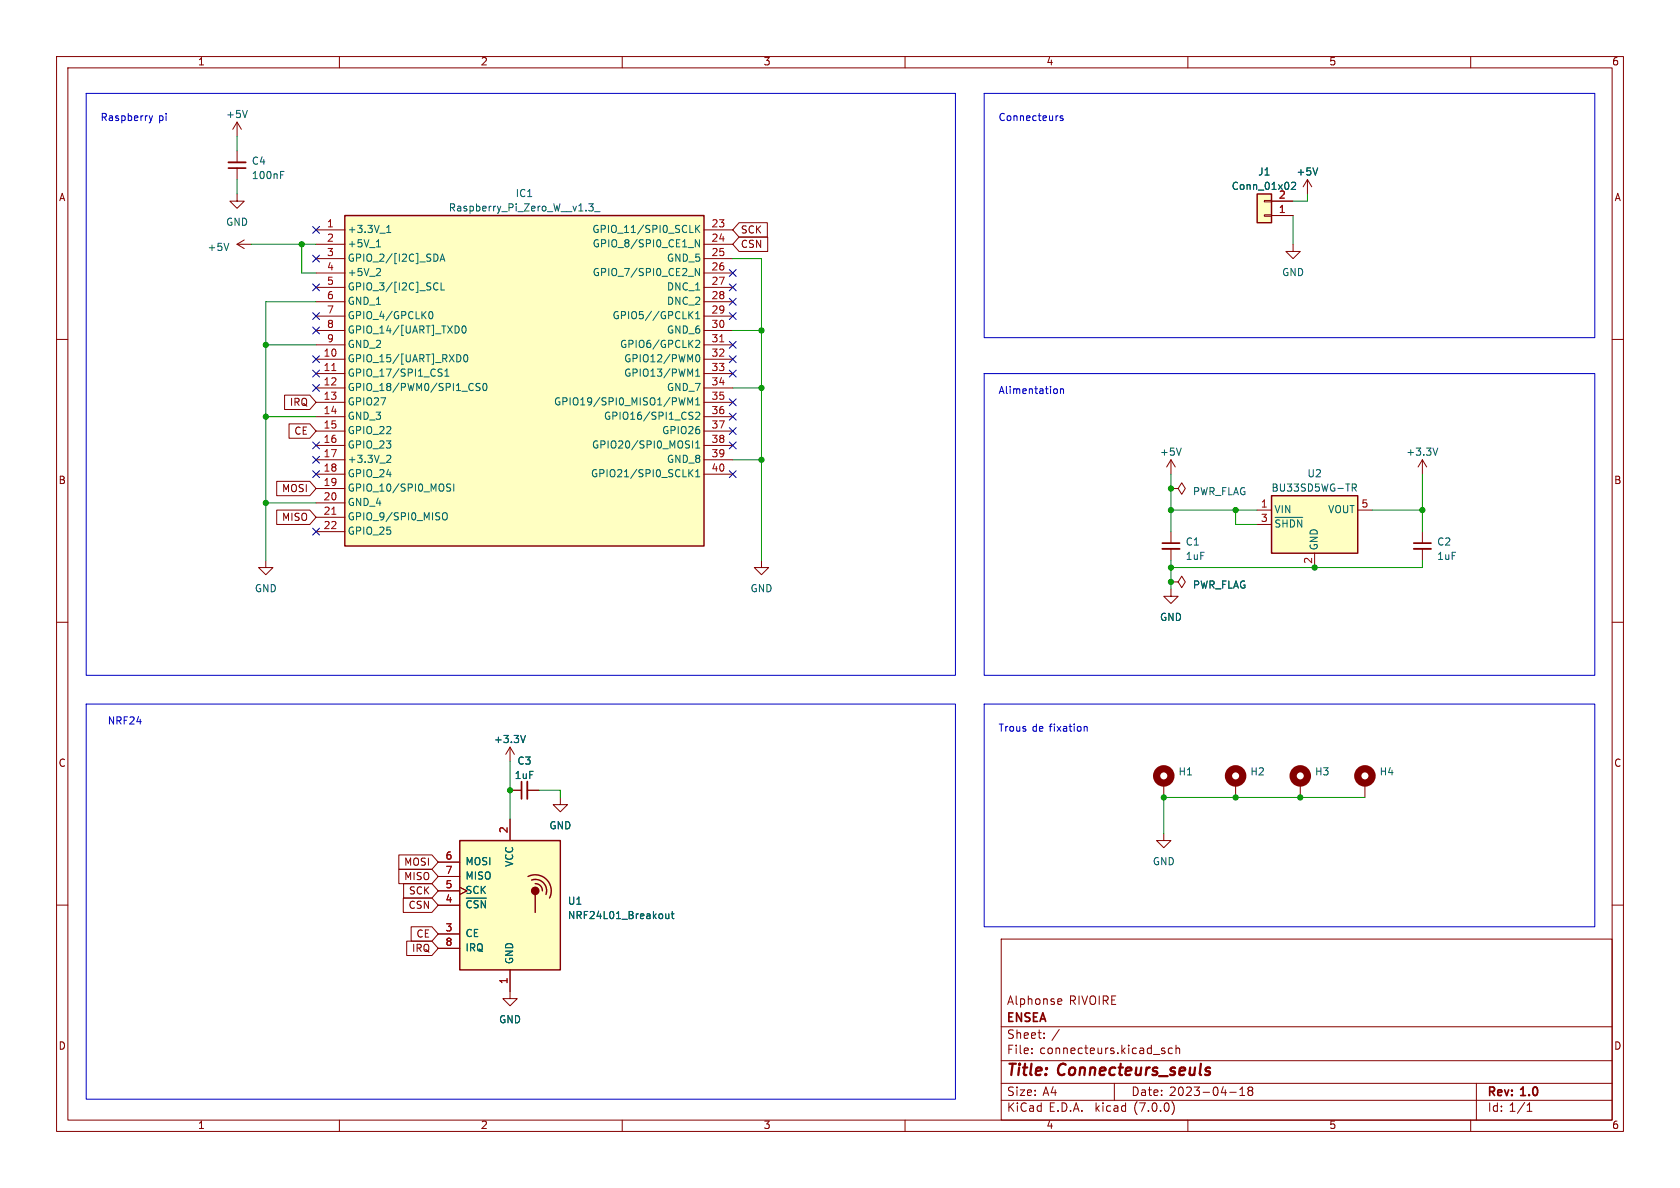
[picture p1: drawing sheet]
<svg xmlns="http://www.w3.org/2000/svg" width="297mm" height="210mm" viewBox="0 0 297 210" stroke-linecap="round" stroke-linejoin="round" font-family="sans-serif">
<g fill="none" stroke="#840000" stroke-width=".18">
<path d="M10 10h277v190h-277zM12 12h273v186h-273zM60 10v2M110 10v2M160 10v2M210 10v2M260 10v2M41.9 34.3v1.3h1.3l-1.3 1.2-1.3-1.2h1.3M41.9 21.6v2.5M41.9 26.7v2M41.9 29.7v2.1M41.9 21.6l-.8 1.3"/>
<path d="M41.9 21.6l.8 1.3M130.7 39.4h5v2.5h-5l-1.2-1.3zM223.5 35.4h1.3v.3h-1.3zM223.5 38h1.3v.2h-1.3zM224.8 38.1h3.8M224.8 35.6h3.8M231.1 31.8l-.7 1.2M231.1 31.8v2.5M231.1 31.8l.8 1.2M10 60h2M41.9 43.2l1.3 .7M41.9 43.2h2.5"/>
<path d="M43.2 42.4l-1.3 .8M55.9 43.2h5.1M55.9 40.6h5.1M55.9 45.7h5.1M55.9 48.3h5.1M55.9 50.8h5.1M55.9 53.3h5.1M55.9 55.9h5.1M55.9 58.4h5.1M124.5 43.2h5M124.5 40.6h5M124.5 45.7h5"/>
<path d="M124.5 48.3h5M124.5 50.8h5M124.5 53.3h5M124.5 55.9h5M124.5 58.4h5M130.7 41.9h5v2.6h-5l-1.2-1.3zM228.6 43.2v1.3h1.3l-1.3 1.2-1.3-1.2h1.3M285 60h2M50.3 69.8h4.5l1.1 1.3-1.1 1.3h-4.5zM51.1 74.9h3.7l1.1 1.3-1.1 1.3h-3.7zM55.9 63.5h5.1M55.9 66h5.1"/>
<path d="M55.9 68.6h5.1M55.9 71.1h5.1M55.9 73.7h5.1M55.9 76.2h5.1M55.9 78.7h5.1M55.9 61h5.1M124.5 63.5h5M124.5 66h5M124.5 68.6h5M124.5 71.1h5M124.5 73.7h5M124.5 76.2h5"/>
<path d="M124.5 78.7h5M124.5 61h5M47 99.1v1.2h1.3l-1.3 1.3-1.3-1.3h1.3M48.9 85.1h5.9l1.1 1.3-1.1 1.2h-5.9zM48.9 90.2h5.9l1.1 1.2-1.1 1.3h-5.9zM55.9 81.3h5.1M55.9 83.8h5.1M55.9 86.4h5.1M55.9 88.9h5.1M55.9 91.4h5.1M55.9 94h5.1M124.5 81.3h5"/>
<path d="M124.5 83.8h5M134.6 99.1v1.2h1.3l-1.3 1.3-1.3-1.3h1.3M207 86.4h1.3l.6-1.1 .6 1.1-.6 1-.6-1M207 86.4h.1M207 81.3l-.8 1.3M207 81.3v2.5M207 94v2M207 97v2.1M207 81.3l.8 1.3M222.2 90.2h2.6M222.2 92.7h2.6M232.4 97.8v2.5"/>
<path d="M240 90.2h2.6M251.5 81.3v2.5M251.5 94v2M251.5 97v2.1M251.5 81.3l-.8 1.3M251.5 81.3l.7 1.3M10 110h2M207 102.9h1.3l.6-1 .6 1-.6 1-.6-1M207 102.9h.1M207 104.1v1.3h1.3l-1.3 1.3-1.3-1.3h1.3M285 110h2M90.2 139.7h2"/>
<path d="M90.2 132.1v2.5M90.2 132.1l-.8 1.3M90.2 132.1l.7 1.3M93.2 139.7h2M205.7 138.4v2.6M218.4 138.4v2.6M229.9 138.4v2.6M241.3 138.4v2.6M10 160h2M70.5 151.1h5.9l1.1 1.3-1.1 1.3h-5.9zM70.5 153.7h5.9l1.1 1.2-1.1 1.3h-5.9zM71.3 158.7h5.1l1.1 1.3-1.1 1.3h-5.1z"/>
<path d="M71.4 156.2h5l1.1 1.3-1.1 1.3h-5zM77.5 157.5h3.8M77.5 152.4h3.8M77.5 154.9h3.8M81.3 156.8l1.2 .7-1.2 .6M90.2 144.8v3.8M99.1 141v1.2h1.2l-1.2 1.3-1.3-1.3h1.3M205.7 147.3v1.3h1.3l-1.3 1.3-1.2-1.3h1.2M285 160h2M71.9 166.4h4.5l1.1 1.2-1.1 1.3h-4.5zM72.7 163.8h3.7l1.1 1.3-1.1 1.3h-3.7zM77.5 165.1h3.8"/>
<path d="M77.5 160h3.8M77.5 167.6h3.8M90.2 171.5v5h1.2l-1.2 1.3-1.3-1.3h1.3M177 166h108v32h-108zM187.2 176.6h.4l.1 .3-.7 .2M187.6 177.5l-.4 .1M60 198v2M110 198v2M160 198v2M177 194.5h108M177 191.5h108M177 187.5h108"/>
<path d="M177 181.5h108M182.4 186.1v.2M182.4 185.3v.2M184.6 183.4v.2M184.6 182.6v.2M197 191.5v3M205.5 185.8h.4l.1 .2-.2 .3h-.3M205.5 185.3h.4M207.2 194.8a1.74 1.74 0 0 1 0 2.2M207.3 185.3h-.5l-.3 .2v.5l.2 .2h.6M207.9 185.4l.2-.1h.4v1M207.9 184.8v1.5"/>
<path d="M210 198v2M217.4 193.1h1.1M219.2 193.7h.8M219.2 192.6l.4-.4v1.5M220.9 192.8l-.3 .3 .1 .4 .2 .2h.3l.3-.3-.1-.5-.2-.1M220.9 192.8l-.3-.3 .3-.3h.3l.3 .2-.3 .4M220.9 192.8h.3M260 198v2M261 191.5v6.5M270 196.5h.8M270 195.4l.4-.4v1.5"/>
</g>
<path d="M213.7 188.7l.2 .1M213.8 189.5l.1 .2-.1 .2" fill="none" stroke="#840000" stroke-width=".4"/>
<g fill="none" stroke="#840000" stroke-width="1.3">
<circle cx="205.7" cy="137.2" r="1.27"/>
<circle cx="218.4" cy="137.2" r="1.27"/>
<circle cx="229.9" cy="137.2" r="1.27"/>
<circle cx="241.3" cy="137.2" r="1.27"/>
</g>
<g fill="none" stroke="#006464" stroke-width=".18">
<path d="M43.7 19.5l-.4 1.3M49.6 30.3h.6M104.1 36h.8l-.5 .5 .4 .1v.6l-.2 .1-.5-.1M105.1 37.4h1M123 39.8v1.3M123.7 39.8l-.7 .8M228.3 32.3l.5-.1 .3 .4-.8 .9h.8M233 29.7l-.5 1.2M40.4 43l-.4 1.3M66.5 43.6h.8M66.8 42.6l.1-.2v1.2M67.2 47.5l.1 .2-.1 .3-.7 .7h.8"/>
<path d="M68.4 41.1h.7M68.4 40.2l.3-.4v1.3M75.9 55.3l.2-.2a.68 .68 0 0 1 .4 .6 .68 .68 0 0 1-.4 .6l-.2-.2M77.1 50l.3 .1M77.2 45l.2 .5-.2 .6M77.4 51.1l-.3 .2M77.8 46.2l.4-1.3 .4 1.3M77.9 45.8h.6M78 50v1.3h.6M81.8 57.7l.2-.1a.68 .68 0 0 1 .4 .7 .68 .68 0 0 1-.4 .6 .84 .84 0 0 1-.2-1.2zM121.7 43.8h.9M121.7 48.8h.9"/>
<path d="M122 41.1h.6M122 55.6l.5 .7M122.5 55.1l-.7 .7M123 56.3h.7M123 55.4l.3-.3v1.2M123.2 40.4l.5 .7M123.6 42.4v1.2l-.7-1.2v1.2M123.6 47.5v1.2l-.7-1.2v1.2M77.7 65.8l.3 .2 .2 .3-.3 .2h-.3M78 65.2l.2 .1M78.6 66.5h.8M78.6 65.6l.4-.4v1.3"/>
<path d="M81.4 62.9l.1 .3-.1 .6M82.1 62.8l.2-.1a.68 .68 0 0 1 .4 .6 .68 .68 0 0 1-.4 .7l-.2-.2-.1-.3zM84.9 67.8h-.5l-.2 .1v.4l.6 .2 .1 .3-.3 .2h-.5M85.5 67.9l.2-.1a.68 .68 0 0 1 .4 .6 .68 .68 0 0 1-.4 .6l-.2-.1-.1-.3zM121.1 70.3l-.3 1.3M121.6 71.6v-1.3l.4 .9 .4-.9v1.3M122.3 73.5l.2 .3-.2 .3M122.3 72.9h.2M122.4 77.9v1.3M123 66.5h.7M123 65.6l.3-.4v1.3M123 70.7l.3-.4v1.3"/>
<path d="M123 78.3l.3-.4v1.3M123 60.3l.5-.1 .2 .3-.8 .9h.8M123 73l.5-.1 .2 .3-.8 .9h.8M123 71.6h.7M123 79.2h.7M123.1 62.8l.2-.1a.68 .68 0 0 1 .4 .6 .68 .68 0 0 1-.4 .7l-.2-.2-.1-.3zM208.8 79.2l-.4 1.3M254.2 79.2l-.4 1.3M68.5 80.5h.5l.1 .3-.8 .9h.8M78.2 91.1a.42 .42 0 0 1 .4-.5 .42 .42 0 0 1 .5 .5v.4a.42 .42 0 0 1-.5 .4 .42 .42 0 0 1-.4-.4M79.1 85.6h.6M79.1 86.1l.5 .2 .1 .2-.1 .3h-.5"/>
<path d="M80.2 85.6v1.2M122 83.6l.5 .7M122.5 83l-.7 .7M123 83.4l.3-.4v1.3M123 84.3h.7M225.4 91.5h4.9M226.3 92l-.5-.1-.3 .4M226.8 91.9v1.3M227.5 91.9v1.3M228.9 92.5l-.3-.5-.5-.1v1.3M230.1 91.9v1.3l-.7-1.3v1.3M239.1 85.6h.4l.3 .2-.1 .4h-.6"/>
<path d="M239.4 86.2l.4 .6M92.9 130l-.4 1.3M82.4 158.8h3.6M83.3 159.3l-.2-.1-.3 .1-.3 .5M84.5 159.3l-.5-.1-.2 .4M85.8 159.2v1.3l-.7-1.3v1.3M117.7 161.5l.1 .8 .3 .1 .1-.1M118.2 161.5v.9M118.7 161.5h.4M118.8 161.1v1.1l.3 .2"/>
</g>
<path d="M40.4 28.7h3M205.5 97h3M249.9 97h3.1M93.2 138.2v3" fill="none" stroke="#840000" stroke-width=".33"/>
<path d="M40.4 29.7h3M205.5 96h3M249.9 96h3.1M92.2 138.2v3" fill="none" stroke="#840000" stroke-width=".3"/>
<g fill="#ffffc2" stroke="#ffffc2" stroke-width=".18">
<path d="M224.8 87.6h15.2v10.2h-15.2z"/>
<path d="M61 38.1h63.5v58.4h-63.5z"/>
<path d="M81.3 148.6h17.8v22.9h-17.8z"/>
<path d="M222.2 34.3h2.6v5.1h-2.6z"/>
</g>
<path d="M61 38.1h63.5v58.4h-63.5zM222.2 34.3h2.6v5.1h-2.6zM224.8 87.6h15.2v10.2h-15.2zM81.3 148.6h17.8v22.9h-17.8zM93.3 154.9a2.84 2.84 0 0 1 3.3 .6 2.84 2.84 0 0 1 .6 3.3M94 155.6a1.99 1.99 0 0 1 2.1 .4 1.99 1.99 0 0 1 .4 2.1M94.6 156.2a1.23 1.23 0 0 1 1.3 1.3M94.6 158.1v3.2" fill="none" stroke="#840000" stroke-width=".25"/>
<path d="M58.7 65.5h.7M127.2 60.4h.8M58.7 90.9h.7" fill="none" stroke="#a90000" stroke-width=".18"/>
<circle cx="94.6" cy="157.5" r=".63" fill="#840000" stroke="#840000" stroke-width=".25"/>
<g fill="none" stroke="#0000c2" stroke-width=".18">
<path d="M15.2 16.5h153.7v102.9h-153.7zM174 16.5h107.9v43.2h-107.9zM26.4 20.5l.3 .8M26.7 21.3l-.2 .4M27 20.5l-.3 .8M187.9 20.5h-.3l-.2 .1 .1 .2 .4 .2v.3h-.5M174 66h107.9v53.4h-107.9zM186.7 68.7l.2 .3v.3l-.2 .3M187.5 68.7v.9M187.5 68.8l.2-.1 .3 .1v.8M15.2 124.5h153.7v69.8h-153.7zM174 124.5h107.9v39.3h-107.9z"/>
<path d="M191.7 128.5h.4l.1 .8"/>
</g>
<g fill="none" stroke="#009600" stroke-width=".18">
<path d="M41.9 24.1v2.6M41.9 31.8v2.5M228.6 38.1v5.1M231.1 34.3v1.3h-2.5M44.4 43.2h11.5M53.3 43.2v5.1h2.6M55.9 53.3h-8.9v45.8M129.5 45.7h5.1v53.4M129.5 58.4h5.1M47 61h8.9M47 73.7h8.9M129.5 68.6h5.1"/>
<path d="M47 88.9h8.9M129.5 81.3h5.1M207 83.8v10.2M207 99.1v5M207 90.2h15.2M218.4 90.2v2.5h3.8M242.6 90.2h8.9M251.5 83.8v10.2M251.5 99.1v1.2h-44.5M90.2 134.6v10.2M95.2 139.7h3.9v1.3M241.3 141h-35.6v6.3"/>
</g>
<g fill="none" stroke="#000084" stroke-width=".18">
<path d="M55.3 45.1l1.2 1.2M55.3 40l1.2 1.2M55.3 55.3l1.2 1.2M55.3 57.8l1.2 1.2M55.3 50.2l1.2 1.2M56.5 45.1l-1.2 1.2M56.5 40l-1.2 1.2M56.5 55.3l-1.2 1.2M56.5 57.8l-1.2 1.2M56.5 50.2l-1.2 1.2M128.9 47.7l1.2 1.2M128.9 55.3l1.2 1.2"/>
<path d="M128.9 52.7l1.2 1.2M128.9 50.2l1.2 1.2M130.1 47.7l-1.2 1.2M130.1 55.3l-1.2 1.2M130.1 52.7l-1.2 1.2M130.1 50.2l-1.2 1.2M55.3 78.1l1.2 1.2M55.3 68l1.2 1.2M55.3 62.9l1.2 1.2M55.3 65.4l1.2 1.2M56.5 78.1l-1.2 1.2M56.5 68l-1.2 1.2"/>
<path d="M56.5 62.9l-1.2 1.2M56.5 65.4l-1.2 1.2M128.9 65.4l1.2 1.2M128.9 73.1l1.2 1.2M128.9 78.1l1.2 1.2M128.9 75.6l1.2 1.2M128.9 70.5l1.2 1.2M128.9 60.4l1.2 1.2M128.9 62.9l1.2 1.2M130.1 65.4l-1.2 1.2M130.1 73.1l-1.2 1.2M130.1 78.1l-1.2 1.2"/>
<path d="M130.1 75.6l-1.2 1.2M130.1 70.5l-1.2 1.2M130.1 60.4l-1.2 1.2M130.1 62.9l-1.2 1.2M55.3 83.2l1.2 1.2M55.3 80.7l1.2 1.2M55.3 93.4l1.2 1.2M56.5 83.2l-1.2 1.2M56.5 80.7l-1.2 1.2M56.5 93.4l-1.2 1.2M128.9 83.2l1.2 1.2M130.1 83.2l-1.2 1.2"/>
</g>
<g fill="#009600" stroke="#009600" stroke-width=".18">
<circle cx="218.4" cy="90.2" r=".46"/>
<circle cx="134.6" cy="58.4" r=".46"/>
<circle cx="134.6" cy="68.6" r=".46"/>
<circle cx="207" cy="90.2" r=".46"/>
<circle cx="207" cy="86.4" r=".46"/>
<circle cx="134.6" cy="81.3" r=".46"/>
<circle cx="47" cy="73.7" r=".46"/>
<circle cx="47" cy="61" r=".46"/>
<circle cx="53.3" cy="43.2" r=".46"/>
<circle cx="207" cy="102.9" r=".46"/>
<circle cx="251.5" cy="90.2" r=".46"/>
<circle cx="232.4" cy="100.3" r=".46"/>
<circle cx="218.4" cy="141" r=".46"/>
<circle cx="229.9" cy="141" r=".46"/>
<circle cx="207" cy="100.3" r=".46"/>
<circle cx="205.7" cy="141" r=".46"/>
<circle cx="47" cy="88.9" r=".46"/>
<circle cx="90.2" cy="139.7" r=".46"/>
</g>
<g font-size="2.8" fill="#840000">
<text x="178" y="190.8">Title:</text>
<text x="187.1" y="190.8">Connecteurs_seuls</text>
</g>
<g font-size="2.1" fill="#840000">
<text x="178" y="177.9">Alphonse</text>
<text x="189" y="177.9">RIVOIRE</text>
<text x="178" y="183.9">Sheet:</text>
<text x="178" y="181.1">ENSEA</text>
<text x="185.9" y="183.9">/</text>
<text x="178" y="186.6">File:</text>
<text x="183.8" y="186.6">connecteurs.kicad_sch</text>
<text x="178" y="196.8">KiCad</text>
<text x="178" y="194">Size:</text>
<text x="184.3" y="194">A4</text>
<text x="185.4" y="196.8">E.D.A.</text>
<text x="193.7" y="196.8">kicad</text>
<text x="200" y="194">Date:</text>
<text x="200.6" y="196.8">(7.0.0)</text>
<text x="206.7" y="194">2023-04-18</text>
<text x="263" y="194.2">Rev:</text>
<text x="263" y="196.8">Id: 1/1</text>
<text x="269" y="194.2">1.0</text>
</g>
<g font-size="1.8" fill="#840000">
<text x="35" y="11.8">1</text>
<text x="85" y="11.8">2</text>
<text x="135" y="11.8">3</text>
<text x="185" y="11.8">4</text>
<text x="235" y="11.8">5</text>
<text x="285" y="11.8">6</text>
<text x="10.4" y="35.8">A</text>
<text x="285.4" y="35.8">A</text>
<text x="131" y="41.6">SCK</text>
<text x="131" y="44.1">CSN</text>
<text x="51.1" y="72">IRQ</text>
<text x="51.9" y="77.1">CE</text>
<text x="10.3" y="85.8">B</text>
<text x="49.7" y="87.3">MOSI</text>
<text x="285.3" y="85.8">B</text>
<text x="49.7" y="92.4">MISO</text>
<text x="10.3" y="135.8">C</text>
<text x="285.3" y="135.8">C</text>
<text x="71.3" y="153.3">MOSI</text>
<text x="71.3" y="155.9">MISO</text>
<text x="72.1" y="160.9">CSN</text>
<text x="72.2" y="158.4">SCK</text>
<text x="73.5" y="166">CE</text>
<text x="72.7" y="168.6">IRQ</text>
<text x="10.3" y="185.8">D</text>
<text x="285.3" y="185.8">D</text>
<text x="35" y="199.8">1</text>
<text x="85" y="199.8">2</text>
<text x="135" y="199.8">3</text>
<text x="185" y="199.8">4</text>
<text x="235" y="199.8">5</text>
<text x="285" y="199.8">6</text>
</g>
<g font-size="1.8" fill="#0000c2">
<text x="17.8" y="21.6">Raspberry</text>
<text x="28" y="21.6">pi</text>
<text x="176.5" y="21.6">Connecteurs</text>
<text x="176.5" y="69.9">Alimentation</text>
<text x="19" y="128.3">NRF24</text>
<text x="176.5" y="129.5">Trous</text>
<text x="182.5" y="129.5">de fixation</text>
</g>
<g font-size="1.8" fill="#006464">
<text x="39.9" y="21.1">+5V</text>
<text x="44.5" y="29.4">C4</text>
<text x="44.5" y="31.9">100nF</text>
<text x="91.1" y="35.1">IC1</text>
<text x="217.7" y="33.8">Conn_01x02</text>
<text x="222.4" y="31.3">J1</text>
<text x="229.1" y="31.3">+5V</text>
<text x="39.9" y="40.2">GND</text>
<text x="61.5" y="41.5">+3.3V_1</text>
<text x="79.3" y="37.7">Raspberry_Pi_Zero_W__v1.3_</text>
<text x="104.6" y="41.5">GPIO_11/SPI0_SCLK</text>
<text x="36.6" y="44.6">+5V</text>
<text x="61.5" y="44">+5V_1</text>
<text x="61.5" y="46.5">GPIO_2/[I2C]_SDA</text>
<text x="104.7" y="44">GPIO_8/SPI0_CE1_N</text>
<text x="117.8" y="46.5">GND_5</text>
<text x="61.5" y="49.1">+5V_2</text>
<text x="61.5" y="51.6">GPIO_3/[I2C]_SCL</text>
<text x="104.7" y="49.1">GPIO_7/SPI0_CE2_N</text>
<text x="117.8" y="51.6">DNC_1</text>
<text x="226.6" y="49.1">GND</text>
<text x="61.5" y="54.2">GND_1</text>
<text x="61.5" y="56.7">GPIO_4/GPCLK0</text>
<text x="61.5" y="59.2">GPIO_14/[UART]_TXD0</text>
<text x="108.2" y="56.7">GPIO5//GPCLK1</text>
<text x="117.8" y="54.2">DNC_2</text>
<text x="117.8" y="59.2">GND_6</text>
<text x="61.5" y="64.3">GPIO_15/[UART]_RXD0</text>
<text x="61.5" y="61.8">GND_2</text>
<text x="109.5" y="61.8">GPIO6/GPCLK2</text>
<text x="110.2" y="64.3">GPIO12/PWM0</text>
<text x="61.5" y="66.9">GPIO_17/SPI1_CS1</text>
<text x="61.5" y="69.4">GPIO_18/PWM0/SPI1_CS0</text>
<text x="61.5" y="71.9">GPIO27</text>
<text x="97.8" y="71.9">GPIO19/SPI0_MISO1/PWM1</text>
<text x="110.2" y="66.9">GPIO13/PWM1</text>
<text x="117.8" y="69.4">GND_7</text>
<text x="61.5" y="74.5">GND_3</text>
<text x="61.5" y="77">GPIO_22</text>
<text x="106.6" y="74.5">GPIO16/SPI1_CS2</text>
<text x="116.9" y="77">GPIO26</text>
<text x="61.5" y="79.6">GPIO_23</text>
<text x="61.5" y="82.1">+3.3V_2</text>
<text x="104.5" y="79.6">GPIO20/SPI0_MOSI1</text>
<text x="117.8" y="82.1">GND_8</text>
<text x="205" y="80.8">+5V</text>
<text x="248.6" y="80.8">+3.3V</text>
<text x="61.5" y="84.6">GPIO_24</text>
<text x="61.5" y="87.2">GPIO_10/SPI0_MOSI</text>
<text x="61.5" y="89.7">GND_4</text>
<text x="104.4" y="84.6">GPIO21/SPI0_SCLK1</text>
<text x="210.8" y="87.8">PWR_FLAG</text>
<text x="224.7" y="87.2">BU33SD5WG-TR</text>
<text x="231.1" y="84.6">U2</text>
<text x="61.5" y="92.3">GPIO_9/SPI0_MISO</text>
<text x="61.5" y="94.8">GPIO_25</text>
<text x="225.3" y="91">VIN</text>
<text x="225.3" y="94.1">~{SHDN}</text>
<text x="234.7" y="91">VOUT</text>
<text x="209.6" y="96.7">C1</text>
<text x="209.6" y="99.3">1uF</text>
<text x="233.2" y="97.3" transform="rotate(-90 233.2 97.3)">GND</text>
<text x="254" y="96.7">C2</text>
<text x="254" y="99.3">1uF</text>
<text x="45" y="105">GND</text>
<text x="132.6" y="105">GND</text>
<text x="210.8" y="104.3">PWR_FLAG</text>
<text x="205" y="110">GND</text>
<text x="87.3" y="131.6">+3.3V</text>
<text x="90.9" y="138">1uF</text>
<text x="91.4" y="135.4">C3</text>
<text x="208.3" y="137.4">H1</text>
<text x="221" y="137.4">H2</text>
<text x="232.4" y="137.4">H3</text>
<text x="243.8" y="137.4">H4</text>
<text x="97.1" y="146.9">GND</text>
<text x="82.3" y="153.2">MOSI</text>
<text x="82.3" y="155.8">MISO</text>
<text x="91" y="153.4" transform="rotate(-90 91 153.4)">VCC</text>
<text x="203.7" y="153.2">GND</text>
<text x="82.3" y="161.5">~{CSN}</text>
<text x="82.3" y="158.3">SCK</text>
<text x="100.3" y="160.2">U1</text>
<text x="82.3" y="165.9">CE</text>
<text x="100.3" y="162.8">NRF24L01_Breakout</text>
<text x="82.3" y="168.5">IRQ</text>
<text x="91" y="170.4" transform="rotate(-90 91 170.4)">GND</text>
<text x="88.2" y="181.2">GND</text>
</g>
<g font-size="1.8" fill="#a90000">
<text x="226" y="35.3">2</text>
<text x="57.8" y="40.4">1</text>
<text x="125.7" y="40.4">23</text>
<text x="226" y="37.8">1</text>
<text x="57.8" y="42.9">2</text>
<text x="57.8" y="45.5">3</text>
<text x="125.7" y="42.9">24</text>
<text x="125.7" y="45.5">25</text>
<text x="57.8" y="48">4</text>
<text x="57.8" y="50.5">5</text>
<text x="57.8" y="53.1">6</text>
<text x="125.7" y="48">26</text>
<text x="125.7" y="50.5">27</text>
<text x="125.7" y="53.1">28</text>
<text x="57.8" y="55.6">7</text>
<text x="57.8" y="58.2">8</text>
<text x="125.7" y="55.6">29</text>
<text x="125.7" y="58.2">30</text>
<text x="57.1" y="63.2">10</text>
<text x="57.1" y="65.8">11</text>
<text x="57.8" y="60.7">9</text>
<text x="125.7" y="60.7">31</text>
<text x="125.7" y="63.2">32</text>
<text x="125.7" y="65.8">33</text>
<text x="57.1" y="68.3">12</text>
<text x="57.1" y="70.9">13</text>
<text x="125.7" y="68.3">34</text>
<text x="125.7" y="70.9">35</text>
<text x="57.1" y="73.4">14</text>
<text x="57.1" y="75.9">15</text>
<text x="125.7" y="73.4">36</text>
<text x="125.7" y="75.9">37</text>
<text x="57.1" y="78.5">16</text>
<text x="57.1" y="81">17</text>
<text x="57.1" y="83.6">18</text>
<text x="125.7" y="78.5">38</text>
<text x="125.7" y="81">39</text>
<text x="125.7" y="83.6">40</text>
<text x="57.1" y="86.1">19</text>
<text x="57.1" y="88.6">20</text>
<text x="222.9" y="89.9">1</text>
<text x="240.6" y="89.9">5</text>
<text x="57.1" y="91.2">21</text>
<text x="57.1" y="93.7">22</text>
<text x="222.9" y="92.5">3</text>
<text x="232.2" y="99.7" transform="rotate(-90 232.2 99.7)">2</text>
<text x="89.9" y="147.4" transform="rotate(-90 89.9 147.4)">2</text>
<text x="78.7" y="152.1">6</text>
<text x="78.7" y="154.7">7</text>
<text x="78.7" y="159.8">4</text>
<text x="78.7" y="157.2">5</text>
<text x="78.7" y="164.8">3</text>
<text x="78.7" y="167.4">8</text>
<text x="89.9" y="174" transform="rotate(-90 89.9 174)">1</text>
</g>
</svg>
